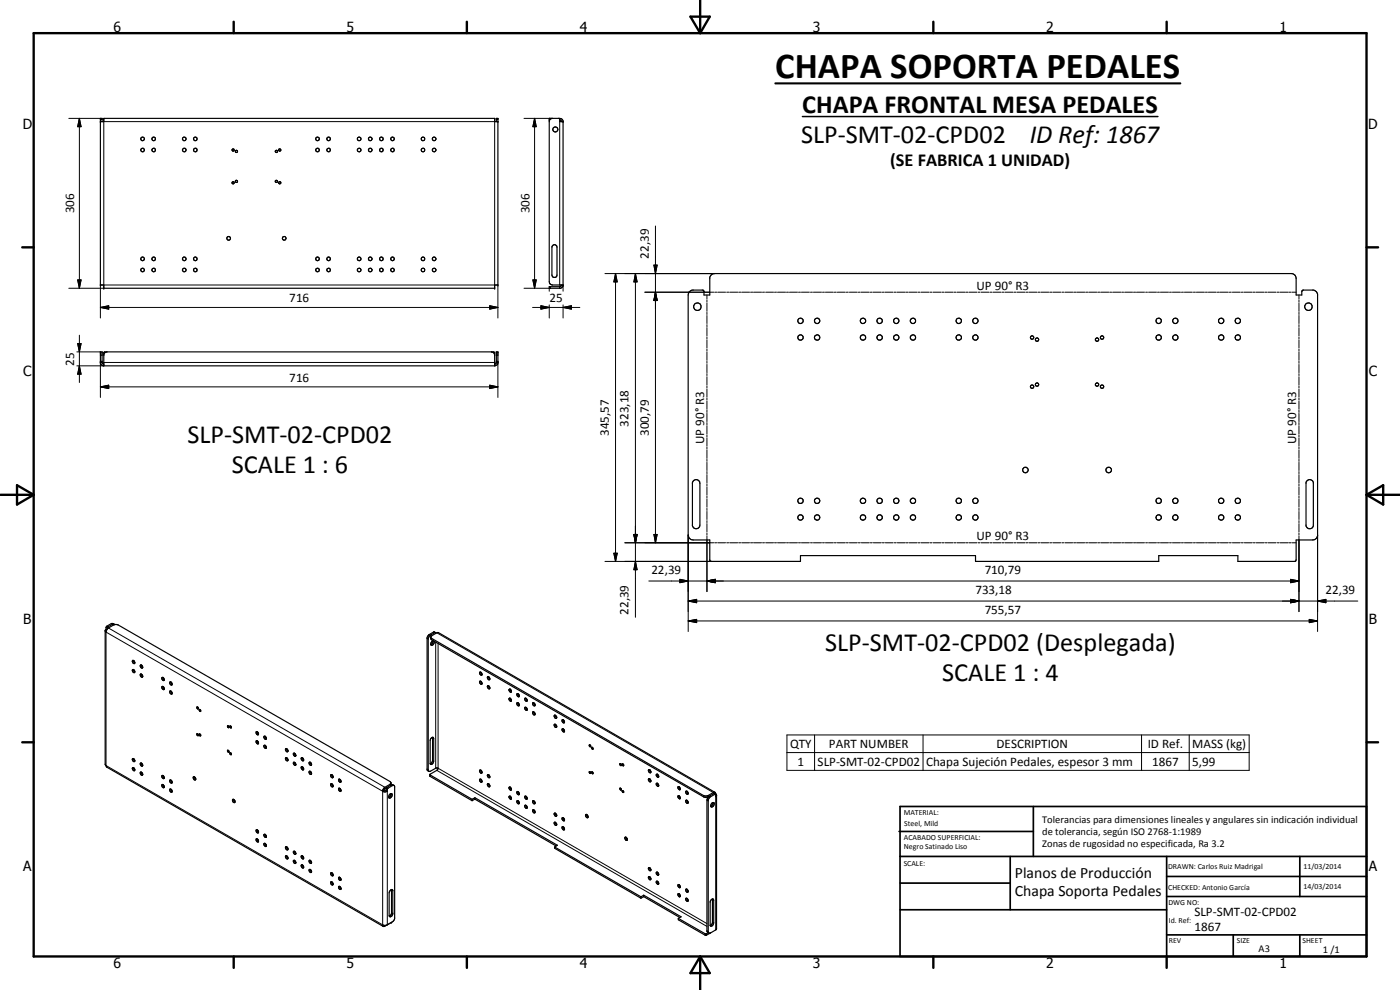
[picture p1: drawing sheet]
<svg xmlns="http://www.w3.org/2000/svg" width="420mm" height="297mm" viewBox="0 0 420 297" stroke-linecap="round" stroke-linejoin="round" font-family="sans-serif">
<g fill="none" stroke="#000" stroke-width=".35">
<path d="M30.1 36.5h1v-1h117.4v1h.9M30.6 36.5v-1h-.5v50h1v1h117.4v-1h.9v-50h-.4v1M165 36l-.2-.5h3.2l.4 .1 .6 .7v49.4l-.8 .8h-3.4v-.5h3.2l.5-.5M165.8 35.5l-.6 .2-.4 .8v48l.2 .6 .6 .4h3.4M167.7 35.5l.3 .2v.8h1M168 36l.5 .5M69.8 44.7h.3a.34 .34 0 0 1 .2 .5 .34 .34 0 0 1-.6 .1 .34 .34 0 0 1 .1-.6zM70.7 54.2a.34 .34 0 0 1 .5 0 .34 .34 0 0 1-.1 .5l-.5-.1zM82.6 54.3a.36 .36 0 0 1 .6-.1 .36 .36 0 0 1-.1 .5l-.5-.1zM83.7 54.6l.4-.1a.35 .35 0 0 1 .1 .6 .35 .35 0 0 1-.6-.1zM165.8 73.8a.75 .75 0 0 1 .8-.4 .75 .75 0 0 1 .6 .8v8.3a.76 .76 0 0 1-.8 .8 .76 .76 0 0 1-.8-.8zM207 87.5l.8-.5h3.2l.3 .4v1.1h1.7v-5.2l.4-.8 .8-.4 173.9 .1 .5 .3 .3 .8 .1 5.2h1.7v-1l.3-.5h3.2l.8 .5 .4 .7v72.6a1.5 1.5 0 0 1-1.5 1.2h-4.9v5.9l-.3 .5h-17.2v-1.7h-23.7v1.7h-55v-1.7h-52.6v1.7h-26.9l-.3-.3v-6.1h-4.9a1.52 1.52 0 0 1-1.6-1.5v-72z"/>
<path d="M30.1 108.8h.5M31.1 109.8v-4l.3-.2h116.7l.4 .3v3.9M31.1 109.3l-.5-.4v-3.3h-.5v3.4l.2 .4 .8 .4M31.1 109.8h117.4M32.1 105.6l-.6 .2-.4 .5M147.5 105.6l.7 .4 .3 .6M149 108.8v-3.2h.4v3.6l-.9 .6M149 108.8h.4M149 108.8l-.5 .5M208.1 144.3a1.12 1.12 0 0 1 1.2-.3 1.12 1.12 0 0 1 .7 1v12.5a1.14 1.14 0 0 1-1 1.1 1.14 1.14 0 0 1-1.2-.8v-13zM392.2 144.3a1.11 1.11 0 0 1 1.1-.4 1.11 1.11 0 0 1 .9 .9v13a1.13 1.13 0 0 1-1.1 .9 1.13 1.13 0 0 1-1.1-.9v-13zM31.6 189.3l.2 .4 .6-1.2 1.8-1h1.3l81.5 47 .3 .4-.2 .8"/>
<path d="M31.8 188.8l-.2 .4v40.2l.4 .7 83 47.9M31.8 188.8l.2 .2M34.2 187.2l-1.9 .9-.1 .6M34.2 187.2l.2 .3M34.2 187.3l-.7-.2-1.4 .8-.3 .9M39.8 198.2l.1-.1a.65 .65 0 0 1 .4 1 .67 .67 0 0 1-.5-.9zM40.1 198.2l.4 .7M42.2 199.6a.56 .56 0 0 1 .5 .2 .56 .56 0 0 1 0 .6 .64 .64 0 0 1-.5-.8zM42.4 199.5l.4 .7M129.3 191.3l81.8 47.4 1.3 .1 2-1.1 .4 .5M130 192.3l-.2 .7-.5 .4M130 192.3a.78 .78 0 0 0-.6 .5 .78 .78 0 0 0 .2 .8 1.06 1.06 0 0 0 .7-1.2"/>
<path d="M130.7 189.8l-.5-.2-1.5 .9-.5 .9v39.5l.5 .5M130.7 189.8l-1.5 .7-.7 1.1v39.5l.3 .3M130.7 189.8l.1 .3M39.8 200.9a.55 .55 0 0 1 .6 .3 .55 .55 0 0 1-.2 .6l-.4-.3zM40.1 200.9l.4 .7M42.2 202.3a.54 .54 0 0 1 .5 .3 .54 .54 0 0 1-.1 .6l-.4-.4zM42.4 202.3l.4 .6M48.6 203.3a.55 .55 0 0 1 .6 .3 .55 .55 0 0 1-.1 .6 .67 .67 0 0 1-.5-.9zM48.6 206a.54 .54 0 0 1 .6 .3 .54 .54 0 0 1-.1 .6l-.5-.4zM48.9 203.2l.4 .8M48.9 206l.4 .7M51 207.3l.5 .2 .1 .8a.67 .67 0 0 1-.6-1z"/>
<path d="M51 204.6l.5 .2 .1 .7a.58 .58 0 0 1-.6-.2 .58 .58 0 0 1 0-.7zM51.3 204.6l.4 .7M51.3 207.3l.4 .7M59.1 212.1l.4 .2v.4l-.3-.1zM59.8 212.9l.4 .2-.1 .4-.3-.2zM68.3 217.8l.4 .2v.3h-.3zM69 217.8l.4 .3-.1 .3-.3-.2zM76.9 219.6l.1-.1a.67 .67 0 0 1 .5 1l-.5-.2zM77.2 219.5l.4 .8M144 201.7a.54 .54 0 0 1 .6 .3 .54 .54 0 0 1-.2 .6l-.5-.5zM144 204.4a.56 .56 0 0 1 .6 .3 .56 .56 0 0 1-.2 .7l-.5-.6zM144.3 201.7l.4 .7"/>
<path d="M144.3 204.4l.4 .7M146.3 203.1a.5 .5 0 0 0 .1 .6 .5 .5 0 0 0 .6 .1M146.3 205.8a.58 .58 0 0 1 .6 .3 .58 .58 0 0 1 0 .6 .64 .64 0 0 1-.6-.9zM146.3 203.1h.4l.3 .7M146.3 203.1h.1M146.6 203l.4 .8M146.6 205.8l.4 .7M152.8 206.9l.1-.1a.54 .54 0 0 1 .5 .3 .54 .54 0 0 1-.1 .6l-.4-.2zM152.8 209.6a.46 .46 0 0 1 .6 .2 .46 .46 0 0 1-.2 .6zM153.1 206.8l.4 .7M153.1 209.5l.4 .7M155.2 208.2a.55 .55 0 0 1 .6 .2 .55 .55 0 0 1-.2 .7l-.4-.4z"/>
<path d="M155.2 210.9a.54 .54 0 0 1 .6 .3 .54 .54 0 0 1-.2 .6l-.4-.4zM155.5 208.2l.4 .6M155.5 210.9l.4 .7M157.6 209.5a.54 .54 0 0 1 .5 .3 .54 .54 0 0 1-.1 .6l-.4-.3zM157.6 212.2a.5 .5 0 0 1 .6 .3 .5 .5 0 0 1-.3 .6l-.3-.3zM157.8 209.5l.4 .7M157.8 212.2l.4 .7M159.8 213.7l.2-.2 .5 .4v.6l-.4-.1zM159.9 210.9l.6 .2v.7l-.5-.2zM160.2 210.9l.4 .7M160.2 213.6l.4 .7M166.3 217.4l.1-.1a.63 .63 0 0 1 .6 .9 .58 .58 0 0 1-.6-.2 .58 .58 0 0 1-.1-.6z"/>
<path d="M166.3 214.7l.2-.2a.64 .64 0 0 1 .5 1l-.4-.1zM166.7 214.6l.4 .7M166.7 217.3l.4 .7M168.7 216l.6 .2 .1 .5a.4 .4 0 0 1-.5 .1 .4 .4 0 0 1-.2-.4zM168.7 218.7a.6 .6 0 0 1 .6 .3 .6 .6 0 0 1 0 .6 .71 .71 0 0 1-.6-.9zM169 215.9l.4 .8M169 218.7l.4 .7M39.8 227.6a.58 .58 0 0 1 .5 .3 .58 .58 0 0 1 0 .6 .64 .64 0 0 1-.5-.9zM39.8 230.3a.54 .54 0 0 1 .6 .3 .54 .54 0 0 1-.2 .7l-.4-.4zM40.1 227.6l.4 .7M40.1 230.3l.4 .7M42.2 229a.48 .48 0 0 1 .6 .3 .48 .48 0 0 1-.3 .6l-.3-.4z"/>
<path d="M42.2 231.7a.55 .55 0 0 1 .5 .3 .55 .55 0 0 1-.1 .6l-.4-.2zM42.4 229l.4 .7M42.4 231.7l.4 .7M48.6 235.5a.54 .54 0 0 1 .6 .2 .54 .54 0 0 1 0 .6l-.5-.2zM48.6 232.7a.55 .55 0 0 1 .6 .3 .55 .55 0 0 1-.1 .6 .7 .7 0 0 1-.5-.9zM48.9 232.7l.4 .7M48.9 235.4l.4 .7M51 236.8l.5 .1 .1 .7a.56 .56 0 0 1-.6-.2 .56 .56 0 0 1 0-.6zM51 234.1l.5 .1 .1 .7a.58 .58 0 0 1-.6-.2 .58 .58 0 0 1 0-.6zM51.3 234.1l.4 .6M51.3 236.8l.4 .7M58 233.2l.1-.1a.6 .6 0 0 1 .5 .3 .6 .6 0 0 1 0 .6l-.4-.1z"/>
<path d="M58.3 233l.4 .8M59.1 220.1l.4 .3v.3l-.4-.1zM59.8 220.2l.3 .1 .1 .5-.4-.2zM68.3 225.2a.28 .28 0 0 1 .4 .1 .28 .28 0 0 1-.2 .4zM69 225.8l.4 .3v.3l-.4-.1zM69.8 239.9l.7 .4-.1 .5a.63 .63 0 0 1-.6-.9zM70.1 239.9l.4 .7M76.9 222.3l.6 .2 .1 .5a.4 .4 0 0 1-.5 .1 .4 .4 0 0 1-.2-.4zM77.2 222.3l.4 .7M79.2 223.7a.5 .5 0 0 1 .6 .2 .5 .5 0 0 1-.1 .7l-.4-.4zM79.3 220.9a.48 .48 0 0 1 .6 .3 .48 .48 0 0 1-.3 .6l-.4-.5zM79.5 223.6l.5 .7"/>
<path d="M79.5 220.9l.5 .7M85.7 224.7a.46 .46 0 0 1 .6 .2 .46 .46 0 0 1-.2 .7zM86.1 224.7l.3 .6M86.1 227.4l.3 .6M86.1 227.4h-.3l-.1 .4 .5 .5 .2-.2M86.1 227.4l.3 .7M88 226.1a.5 .5 0 0 1 .7 .2 .5 .5 0 0 1-.2 .6l-.4-.3zM88.1 228.7a.54 .54 0 0 1 .6 .3 .54 .54 0 0 1-.2 .7l-.5-.6zM88.4 226l.4 .7M88.4 228.7l.4 .7M88.7 226.9h.1M90.5 230.1a.61 .61 0 0 1 .5 .9l-.5-.4z"/>
<path d="M90.8 227.4l.3 .6M90.8 230.1l.3 .7M90.8 227.4l.3 .7M90.8 227.4l-.2-.1a.47 .47 0 0 0-.1 .7 .47 .47 0 0 0 .6 .1M92.8 228.7a.55 .55 0 0 1 .6 .3 .55 .55 0 0 1-.1 .7l-.5-.4zM92.8 231.4a.54 .54 0 0 1 .6 .3 .54 .54 0 0 1-.1 .7l-.5-.4zM93.1 228.7l.4 .7M93.1 231.4l.4 .8M99.3 235.2a.54 .54 0 0 1 .6 .2 .54 .54 0 0 1 0 .7l-.5-.2zM99.3 232.5a.55 .55 0 0 1 .6 .2 .55 .55 0 0 1-.1 .7l-.5-.4zM99.6 232.5l.4 .6M99.6 235.2l.4 .7"/>
<path d="M101.7 233.8a.54 .54 0 0 1 .6 .3 .54 .54 0 0 1-.2 .6l-.4-.3zM101.7 236.5l.4 .1 .3 .7a.51 .51 0 0 1-.7-.1 .51 .51 0 0 1 0-.7zM101.9 233.8l.5 .7M101.9 236.5l.5 .7M114.8 237.4l.6 .2 .8-.2M115.2 237.2l-.4 .2M115.2 237.2h.7M115.9 237.2l.3 .2M116.1 236.3l-.2 .9M116.1 236.3l-.7 .4-.2 .5M116.2 237.4l.2-.8 1.5-1 .4 .1 .1 39.9-.6 1-1.8 1-1.2-.1 .1 .3 .4 .2 2.2-1.3M116.9 238.4l.6-.3a.8 .8 0 0 1 .1 .9 .8 .8 0 0 1-.8 .4l-.1-.5z"/>
<path d="M117.3 238.1v.5l-.6 .7M117.3 235l-2 1.3-.5 1.1M118.3 235.7l-.8-.2-1.4 .8M128.8 231.4l2.1-1 .6 .1-.4 .6-2.1 1.3M129 232.4l12.7 7.4M129 232.4v.5l12.7 7.3M129.2 221.7l.5-.5h.3l.2 .4v6.8l-.2 .5-.5 .5-.4-.2zM129.8 221.3v6.9l-.3 .7-.4 .3M129.8 221.2v.1M141.7 239.8v.4M142.5 239.4l24.8 14.2-.9 .5M142.5 239.8l24.4 14"/>
<path d="M142.5 239.4v.4M142.5 239.4l-.8 .4M142.5 239.8l-.8 .4M143.9 233.9a.46 .46 0 0 1 .7 .2 .46 .46 0 0 1-.3 .6zM144 231.1a.5 .5 0 0 1 .6 .3 .5 .5 0 0 1-.3 .6l-.4-.6zM144.3 233.8l.4 .7M144.3 231.1l.4 .7M144.6 234.7h.1M146.3 235.2a.54 .54 0 0 1 .6 .2 .54 .54 0 0 1-.1 .7l-.5-.4zM146.3 232.5a.58 .58 0 0 1 .6 .2 .58 .58 0 0 1 0 .6 .64 .64 0 0 1-.6-.8zM146.6 232.5l.4 .6M146.6 235.2l.4 .6"/>
<path d="M152.8 236.3a.46 .46 0 0 1 .6 .2 .46 .46 0 0 1-.2 .6zM152.9 238.9h.3l.3 .7a.52 .52 0 0 1-.6-.1 .52 .52 0 0 1 0-.6zM153.1 236.2l.4 .7M153.1 238.9l.4 .7M155.2 237.5a.54 .54 0 0 1 .6 .3 .54 .54 0 0 1-.2 .7l-.4-.4zM155.5 237.5l.4 .8M157.6 238.9a.59 .59 0 0 1 .5 .3 .59 .59 0 0 1 0 .6l-.5-.4zM157.8 238.9l.4 .7M176.9 231.5l.3 .1v.5l-.3-.2zM176.9 223.5a.31 .31 0 0 1 .3 .2 .31 .31 0 0 1-.1 .4zM177.2 224v.1M177.6 231.6a.31 .31 0 0 1 .4 .2 .31 .31 0 0 1-.2 .4z"/>
<path d="M177.6 224.2l.4 .3-.1 .3-.3-.2zM186 236.5l.4 .1 .1 .4h-.3zM186.1 236.5h-.1M186.1 229.1l.4 .3-.1 .3-.3-.2zM186.1 229.1l-.1 .1M186.7 229.2a.3 .3 0 0 1 .4 .2 .3 .3 0 0 1-.1 .4zM186.7 237.3l.4 .1v.4l-.2-.1zM194.7 230.9a.56 .56 0 0 1 .5 .4 .56 .56 0 0 1-.1 .6l-.5-.6zM195 233.7l.4 .7M195 230.9l.4 .7M195 233.7l-.2-.1a.53 .53 0 0 0-.1 .6 .53 .53 0 0 0 .6 .3l.1-.1M197 235a.48 .48 0 0 1 .6 .3 .48 .48 0 0 1-.3 .6l-.3-.3z"/>
<path d="M197 232.3a.56 .56 0 0 1 .6 .3 .56 .56 0 0 1 0 .6 .64 .64 0 0 1-.6-.9zM197.3 232.3l.4 .7M197.3 235l.4 .7M203.4 236.1a.45 .45 0 0 1 .6 .2 .45 .45 0 0 1-.1 .6zM203.5 238.8a.48 .48 0 0 1 .6 .3 .48 .48 0 0 1-.2 .5l-.5-.5zM203.8 236.1l.4 .6M203.8 238.8l.4 .6M205.9 237.4a.55 .55 0 0 1 .5 .3 .55 .55 0 0 1-.1 .6l-.4-.2zM206.2 237.4l.3 .7M212.7 239l-.5 1.1v39.3l.6 .6M214.6 237.7l-83-47.9-.5 .1-1.8 1.1v.6l.3 .4 81.5 47.1 .8 .2 2.4-1.2 .4 .2M214.6 238.3h.1"/>
<path d="M214.7 238.3l.1 .7 .2-.3M214.8 238.2l-1.7 1-.6 .9 .1 39.7M214.8 238.2l.2 .3v40.2l-1.7 1.2M76.9 249a.6 .6 0 0 1 .6 .9 .56 .56 0 0 1-.6-.3 .56 .56 0 0 1 0-.6zM76.9 251.7a.6 .6 0 0 1 .6 .3 .6 .6 0 0 1 0 .6 .66 .66 0 0 1-.6-.9zM77.2 249l.4 .7M77.2 251.7l.4 .7M79.2 250.4a.53 .53 0 0 1 .6 .2 .53 .53 0 0 1 0 .6l-.4-.2zM79.3 253.1a.48 .48 0 0 1 .6 .2 .48 .48 0 0 1-.3 .7l-.4-.6zM79.5 250.4l.5 .6M79.5 253.1l.5 .6M85.8 256.8a.48 .48 0 0 1 .6 .3 .48 .48 0 0 1-.3 .6l-.4-.5z"/>
<path d="M86.1 254.1l.3 .7M86.1 256.8l.3 .7M86.1 254.1l-.1-.1a.45 .45 0 0 0-.2 .7 .45 .45 0 0 0 .6 .1M88 258.2a.47 .47 0 0 1 .7 .2 .47 .47 0 0 1-.2 .7zM88.4 255.4l.4 .7M88.4 258.1l.4 .8M88.7 256.3h.1M88.8 256.2a.56 .56 0 0 0-.8-.7l.2 .6 .5 .2M88.8 256.2l-.1 .1M90.5 256.8a.54 .54 0 0 1 .5 .3 .54 .54 0 0 1-.1 .6 .67 .67 0 0 1-.4-.9zM90.5 259.5h.1a.65 .65 0 0 1 .4 .9 .67 .67 0 0 1-.5-.9zM90.8 256.8l.3 .7"/>
<path d="M90.8 259.5l.3 .7M92.8 258.1a.54 .54 0 0 1 .6 .3 .54 .54 0 0 1-.1 .7l-.5-.4zM93.1 258.1l.4 .7M155.2 240.3a.48 .48 0 0 1 .6 .3 .48 .48 0 0 1-.3 .6l-.3-.4zM155.5 240.3l.4 .7M157.8 241.6h-.2a.49 .49 0 0 0 0 .6 .49 .49 0 0 0 .6 .2M157.8 241.6l.4 .8M157.8 241.6l.4 .7M159.8 240.4l.2-.2 .5 .3v.7l-.4-.1zM159.9 243l.6 .2 .1 .6a.55 .55 0 0 1-.7-.1 .55 .55 0 0 1 0-.7zM160.2 240.3l.4 .7M160.2 243l.4 .7"/>
<path d="M166.3 246.8h.1a.61 .61 0 0 1 .6 .8l-.4-.1zM166.4 244a.63 .63 0 0 1 .6 .9 .55 .55 0 0 1-.6-.2 .55 .55 0 0 1 0-.7zM166.4 254.1v.4l26 15M166.4 254.1l26 15M166.7 246.7l.4 .7M166.7 244l.4 .7M168.7 245.4a.61 .61 0 0 1 .6 .2 .61 .61 0 0 1 0 .7 .71 .71 0 0 1-.6-.9zM168.7 248.1a.56 .56 0 0 1 .6 .3 .56 .56 0 0 1-.1 .6l-.5-.4zM169 245.4l.4 .6M169 248.1l.4 .7M175.8 244.4l.5 .1 .2 .8a.59 .59 0 0 1-.7-.2 .59 .59 0 0 1 0-.7zM176.1 244.4l.4 .7"/>
<path d="M187.6 251.2a.61 .61 0 0 1 .6 .9l-.5-.2zM187.9 251.2l.4 .7M205.8 240.2a.54 .54 0 0 1 .6 .2 .54 .54 0 0 1 0 .6l-.5-.2zM206.2 240.1l.3 .7M213.6 241l.6-.2a.88 .88 0 0 1-.6 1.3l-.3-.2zM214 240.8a1.05 1.05 0 0 1-.7 1.1M92.8 260.9a.56 .56 0 0 1 .6 .3 .56 .56 0 0 1 0 .6 .64 .64 0 0 1-.6-.9zM93.1 260.9l.4 .6M99.3 261.9a.48 .48 0 0 1 .6 .3 .48 .48 0 0 1-.3 .6l-.3-.4zM99.3 264.6a.5 .5 0 0 1 .6 .3 .5 .5 0 0 1-.3 .6l-.3-.3zM99.6 261.9l.4 .7M99.6 264.6l.4 .7"/>
<path d="M101.6 263.3a.54 .54 0 0 1 .6 .2 .54 .54 0 0 1 0 .7l-.4-.3zM101.7 266a.58 .58 0 0 1 .5 .2 .58 .58 0 0 1 0 .7 .64 .64 0 0 1-.5-.9zM101.9 263.2l.5 .7M101.9 266l.5 .7M117.1 267.2l.5-.3 .3 .2v7.2l-.7 .8-.4-.4v-6.8zM117.5 266.9v7.2l-.7 .8M192.4 269.1v.4M193.2 268.6l11.2 6.5-.8 .4M193.2 268.6v.4M193.2 269l10.8 6.3M193.2 268.6l-.8 .5M193.2 269l-.8 .5"/>
<path d="M194.6 263.1a.46 .46 0 0 1 .6 .2 .46 .46 0 0 1-.2 .6zM194.6 260.4a.46 .46 0 0 1 .6 .2 .46 .46 0 0 1-.2 .6zM195 260.3l.4 .7M195 263.1l.4 .6M197 261.7a.48 .48 0 0 1 .6 .3 .48 .48 0 0 1-.3 .6l-.3-.3zM197 264.4a.48 .48 0 0 1 .6 .3 .48 .48 0 0 1-.3 .6l-.3-.3zM197.3 261.7l.4 .7M197.3 264.4l.4 .7M203.5 268.1l.4 .1 .2 .4-.1 .5-.6-.6zM203.5 265.4a.48 .48 0 0 1 .6 .3 .48 .48 0 0 1-.2 .6l-.5-.5zM203.6 275.5v.5l8.1 4.6 1.6-.7M203.6 275.5l8.1 4.7 .9-.3"/>
<path d="M203.8 268.1l.4 .8M203.8 265.4l.4 .7M205.9 269.5a.54 .54 0 0 1 .5 .3 .54 .54 0 0 1-.1 .7l-.4-.4zM206.2 266.8l.3 .7M206.2 269.5l.3 .7M206.2 266.8l-.1-.1a.45 .45 0 0 0-.2 .7 .45 .45 0 0 0 .6 .1M212.6 279.8l.7 .1M213.5 269.9l.5-.2 .2 .4v6.8a.69 .69 0 0 1-.3 .8 .69 .69 0 0 1-.8 0v-7.1zM213.8 269.7v7.2l-.7 .8"/>
<circle cx="166.7" cy="38.8" r=".75"/>
<circle cx="42.8" cy="45" r=".53"/>
<circle cx="42.8" cy="41.7" r=".55"/>
<circle cx="46.1" cy="41.7" r=".53"/>
<circle cx="46.1" cy="45" r=".53"/>
<circle cx="55.3" cy="41.7" r=".55"/>
<circle cx="55.3" cy="45" r=".54"/>
<circle cx="58.6" cy="45" r=".53"/>
<circle cx="58.6" cy="41.7" r=".53"/>
<circle cx="69.9" cy="54.8" r=".32"/>
<circle cx="71" cy="45.4" r=".34"/>
<circle cx="82.9" cy="45.4" r=".34"/>
<circle cx="83.9" cy="45" r=".33"/>
<circle cx="95.3" cy="41.7" r=".54"/>
<circle cx="95.3" cy="45" r=".54"/>
<circle cx="98.6" cy="41.7" r=".53"/>
<circle cx="98.6" cy="45" r=".53"/>
<circle cx="107.8" cy="41.7" r=".54"/>
<circle cx="107.8" cy="45" r=".55"/>
<circle cx="111.1" cy="41.7" r=".55"/>
<circle cx="111.1" cy="45" r=".54"/>
<circle cx="114.4" cy="41.7" r=".54"/>
<circle cx="114.5" cy="45" r=".53"/>
<circle cx="117.8" cy="41.7" r=".54"/>
<circle cx="117.8" cy="45" r=".52"/>
<circle cx="126.9" cy="45" r=".54"/>
<circle cx="127" cy="41.7" r=".54"/>
<circle cx="130.3" cy="41.7" r=".55"/>
<circle cx="130.3" cy="45" r=".54"/>
<circle cx="42.8" cy="77.7" r=".55"/>
<circle cx="46.1" cy="77.7" r=".53"/>
<circle cx="55.3" cy="77.7" r=".55"/>
<circle cx="58.6" cy="77.7" r=".54"/>
<circle cx="68.6" cy="71.5" r=".55"/>
<circle cx="85.3" cy="71.5" r=".55"/>
<circle cx="95.3" cy="77.7" r=".55"/>
<circle cx="98.6" cy="77.7" r=".53"/>
<circle cx="107.8" cy="77.6" r=".54"/>
<circle cx="111.1" cy="77.7" r=".55"/>
<circle cx="114.5" cy="77.7" r=".53"/>
<circle cx="117.8" cy="77.7" r=".53"/>
<circle cx="127" cy="77.7" r=".55"/>
<circle cx="130.3" cy="77.7" r=".54"/>
<circle cx="42.8" cy="81" r=".54"/>
<circle cx="46.1" cy="81" r=".53"/>
<circle cx="55.3" cy="81" r=".54"/>
<circle cx="58.6" cy="81" r=".53"/>
<circle cx="95.3" cy="81" r=".54"/>
<circle cx="98.6" cy="81" r=".53"/>
<circle cx="107.8" cy="81" r=".54"/>
<circle cx="111.1" cy="81" r=".54"/>
<circle cx="114.4" cy="81" r=".53"/>
<circle cx="117.8" cy="81" r=".53"/>
<circle cx="126.9" cy="81" r=".53"/>
<circle cx="130.3" cy="81" r=".53"/>
<circle cx="209.3" cy="92" r="1.13"/>
<circle cx="240.2" cy="96.3" r=".81"/>
<circle cx="245.2" cy="96.3" r=".81"/>
<circle cx="259" cy="96.3" r=".81"/>
<circle cx="264" cy="96.3" r=".81"/>
<circle cx="269" cy="96.3" r=".79"/>
<circle cx="274" cy="96.3" r=".81"/>
<circle cx="287.7" cy="96.3" r=".81"/>
<circle cx="292.7" cy="96.3" r=".81"/>
<circle cx="347.7" cy="96.3" r=".81"/>
<circle cx="352.7" cy="96.3" r=".8"/>
<circle cx="366.5" cy="96.3" r=".8"/>
<circle cx="371.5" cy="96.3" r=".81"/>
<circle cx="392.7" cy="92" r="1.13"/>
<circle cx="240.3" cy="101.3" r=".79"/>
<circle cx="245.2" cy="101.3" r=".8"/>
<circle cx="259" cy="101.3" r=".8"/>
<circle cx="264" cy="101.3" r=".79"/>
<circle cx="269" cy="101.3" r=".8"/>
<circle cx="274" cy="101.3" r=".8"/>
<circle cx="287.8" cy="101.3" r=".79"/>
<circle cx="292.7" cy="101.3" r=".8"/>
<circle cx="309.7" cy="101.3" r=".51"/>
<circle cx="309.7" cy="116" r=".49"/>
<circle cx="311.2" cy="101.9" r=".51"/>
<circle cx="311.2" cy="115.4" r=".5"/>
<circle cx="329.2" cy="101.9" r=".51"/>
<circle cx="329.2" cy="115.4" r=".51"/>
<circle cx="330.7" cy="101.3" r=".51"/>
<circle cx="330.7" cy="116" r=".5"/>
<circle cx="347.8" cy="101.2" r=".79"/>
<circle cx="352.7" cy="101.3" r=".8"/>
<circle cx="366.5" cy="101.3" r=".81"/>
<circle cx="371.5" cy="101.3" r=".79"/>
<circle cx="240.2" cy="150.3" r=".8"/>
<circle cx="240.2" cy="155.3" r=".8"/>
<circle cx="245.2" cy="155.3" r=".8"/>
<circle cx="245.2" cy="150.3" r=".8"/>
<circle cx="259" cy="155.3" r=".81"/>
<circle cx="259" cy="150.3" r=".81"/>
<circle cx="264" cy="155.3" r=".81"/>
<circle cx="264" cy="150.3" r=".81"/>
<circle cx="269" cy="155.3" r=".8"/>
<circle cx="269" cy="150.3" r=".8"/>
<circle cx="274" cy="150.3" r=".81"/>
<circle cx="274" cy="155.3" r=".8"/>
<circle cx="287.7" cy="150.3" r=".81"/>
<circle cx="287.7" cy="155.3" r=".81"/>
<circle cx="292.7" cy="155.3" r=".81"/>
<circle cx="292.7" cy="150.3" r=".81"/>
<circle cx="307.7" cy="141" r=".82"/>
<circle cx="332.7" cy="141" r=".83"/>
<circle cx="347.7" cy="150.3" r=".81"/>
<circle cx="347.7" cy="155.3" r=".81"/>
<circle cx="352.7" cy="150.3" r=".81"/>
<circle cx="352.7" cy="155.3" r=".8"/>
<circle cx="366.5" cy="150.3" r=".81"/>
<circle cx="366.5" cy="155.3" r=".79"/>
<circle cx="371.5" cy="155.3" r=".81"/>
<circle cx="371.5" cy="150.3" r=".81"/>
</g>
<g fill="none" stroke="#000" stroke-width=".3">
<path d="M20.6 35.5h9.5M23.8 35.5l.5 2.5h-1zM23.8 35.5v51M30.1 35.9h.5M31.1 36.5h117.4v49h-117.4zM149 35.9h.4M157.3 35.5h7.5M160.4 35.5l.5 2.5h-1zM160.4 35.5v51M168 35.5v.4M168 36.5v49M196.2 79.5h1l-.5 2.6z"/>
<path d="M196.7 67.8v95.1M20.6 86.5h10.5M23.3 84h1l-.5 2.5zM30.1 92.2l2.5-.5v1.1zM30.1 92.2h119.3M30.1 85.5v9.9M147 91.7l2.4 .5-2.4 .6zM149.4 85.5v9.9M159.8 92.2h14.2M159.9 84h1l-.5 2.5zM162.3 91.7l2.5 .5-2.5 .6zM164.8 86.5v.9"/>
<path d="M164.8 91.5v3.9M165.2 86v.5h-7.9M168 86v.5M169 92.2l2.5-.5v1.1zM169 85.5v1.9M169 91.5v3.9M181.6 82.1h32.9M184.7 82.1l.5 2.5h-1zM184.7 82.1v86.3M190.7 82.1l.5 2.5h-1zM190.7 82.1v103.1M193.5 87.7h20.7"/>
<path d="M196.7 87.7l.5 2.5h-1zM212.2 88.5v1.2M212.2 90v.7M212.2 91v2.4M212.2 93.7v.7M212.2 94.7v2.4M212.2 97.4v.6M212.2 98.3v2.5M214.5 87.7h.6M215.4 87.7h2.4M218.1 87.7h.6M219 87.7h2.4"/>
<path d="M221.7 87.7h.6M222.6 87.7h2.3M225.2 87.7h.7M226.1 87.7h2.4M228.8 87.7h.6M229.8 87.7h2.3M232.4 87.7h.6M233.3 87.7h2.4M236 87.7h.6M236.9 87.7h2.4M239.6 87.7h.6M240.5 87.7h2.4"/>
<path d="M243.2 87.7h.6M244.1 87.7h2.4M246.8 87.7h.6M247.7 87.7h2.4M250.4 87.7h.6M251.3 87.7h2.4M254 87.7h.6M254.9 87.7h2.4M257.6 87.7h.6M258.5 87.7h2.4M261.2 87.7h.6M262.1 87.7h2.4"/>
<path d="M264.8 87.7h.6M265.7 87.7h2.3M268.4 87.7h.6M269.3 87.7h2.4M271.9 87.7h.7M272.9 87.7h2.3M275.5 87.7h.6M276.4 87.7h2.4M279.1 87.7h.6M280.1 87.7h2.3M282.7 87.7h.6M283.6 87.7h2.4"/>
<path d="M286.3 87.7h.6M287.2 87.7h2.4M289.9 87.7h.6M290.8 87.7h2.4M293.5 87.7h.6M294.4 87.7h2.4M297.1 87.7h.6M298 87.7h2.4M300.7 87.7h.6M301.6 87.7h2.4M304.3 87.7h.6M305.2 87.7h2.4"/>
<path d="M307.9 87.7h.6M308.8 87.7h2.4M311.5 87.7h.6M312.4 87.7h2.3M315 87.7h.7M316 87.7h2.3M318.7 87.7h.5M319.6 87.7h2.3M322.2 87.7h.7M323.1 87.7h2.4M325.8 87.7h.6M326.7 87.7h2.4"/>
<path d="M329.4 87.7h.6M330.3 87.7h2.4M333 87.7h.6M333.9 87.7h2.4M336.6 87.7h.6M337.5 87.7h2.4M340.2 87.7h.6M341.1 87.7h2.4M343.8 87.7h.6M344.7 87.7h2.4M347.4 87.7h.6M348.3 87.7h2.4"/>
<path d="M351 87.7h.6M351.9 87.7h2.4M354.6 87.7h.6M355.5 87.7h2.3M358.2 87.7h.6M359.1 87.7h2.4M361.8 87.7h.6M362.7 87.7h2.3M365.3 87.7h.7M366.2 87.7h2.4M368.9 87.7h.6M369.9 87.7h2.3"/>
<path d="M372.5 87.7h.6M373.4 87.7h2.4M376.1 87.7h.6M377 87.7h2.4M379.7 87.7h.6M380.6 87.7h2.4M383.3 87.7h.6M384.2 87.7h2.4M386.9 87.7h.6M387.8 87.7h1.2M389.8 88.5v1.2M389.8 90v.7"/>
<path d="M389.8 91v2.4M389.8 93.7v.7M389.8 94.7v2.4M389.8 97.4v.6M389.8 98.3v2.5M23.1 105.6h7M23.1 109.8h8M23.3 103.1h1l-.5 2.5zM23.8 109.8l.5 2.5h-1zM23.8 100.6v14.2M30.1 116.1l2.5-.5v1zM30.1 106.6h.5"/>
<path d="M30.1 116.1h119.3M30.6 108.4h-.5v10.9M31.1 108.8h117.4M147 115.6l2.4 .5-2.4 .5zM149 108.4h.4v10.9M149 106.6h.4M212.2 101.1v.6M212.2 102v2.4M212.2 104.8v.6M212.2 105.7v2.4M212.2 108.4v.6M212.2 109.3v2.5"/>
<path d="M212.2 112.1v.6M212.2 113v2.5M212.2 115.8v.6M212.2 116.7v2.4M212.2 119.4v.7M389.8 101.1v.6M389.8 102v2.4M389.8 104.8v.6M389.8 105.7v2.4M389.8 108.4v.6M389.8 109.3v2.5M389.8 112.1v.6"/>
<path d="M389.8 113v2.5M389.8 115.8v.6M389.8 116.7v2.4M389.8 119.4v.7M212.2 120.4v2.4M212.2 123.1v.6M212.2 124v2.5M212.2 126.8v.6M212.2 127.7v2.5M212.2 130.5v.6M212.2 131.4v2.5M212.2 134.2v.5"/>
<path d="M212.2 135v2.5M212.2 137.8v.6M212.2 138.7v2.5M389.8 120.4v2.4M389.8 123.1v.6M389.8 124v2.5M389.8 126.8v.6M389.8 127.7v2.5M389.8 130.5v.6M389.8 131.4v2.5M389.8 134.2v.5M389.8 135v2.5"/>
<path d="M389.8 137.8v.6M389.8 138.7v2.5M212.2 141.5v.6M212.2 142.4v2.5M212.2 145.2v.6M212.2 146.1v2.4M212.2 148.8v.7M212.2 149.8v2.4M212.2 152.5v.7M212.2 153.5v2.4M212.2 156.2v.6M212.2 157.1v2.5"/>
<path d="M212.2 159.9v.6M389.8 141.5v.6M389.8 142.4v2.5M389.8 145.2v.6M389.8 146.1v2.4M389.8 148.8v.7M389.8 149.8v2.4M389.8 152.5v.7M389.8 153.5v2.4M389.8 156.2v.6M389.8 157.1v2.5M389.8 159.9v.6"/>
<path d="M181.6 168.4h31.9M184.2 166h1l-.5 2.4zM187.5 162.9h26.7M190.2 160.4h1l-.5 2.5zM190.7 168.4l.5 2.5h-1zM194.7 174.3h195.1M196.2 160.4h1l-.5 2.5zM204 173.8l2.5 .5-2.5 .5zM206.5 160.5v29M212.2 174.3l2.5-.5v1zM212.2 160.8v16.7M214.5 162.9h.6"/>
<path d="M215.4 162.9h2.4M218.1 162.9h.6M219 162.9h2.4M221.7 162.9h.6M222.6 162.9h2.3M225.2 162.9h.7M226.1 162.9h2.4M228.8 162.9h.6M229.8 162.9h2.3M232.4 162.9h.6M233.3 162.9h2.4M236 162.9h.6"/>
<path d="M236.9 162.9h2.4M239.6 162.9h.6M240.5 162.9h2.4M243.2 162.9h.6M244.1 162.9h2.4M246.8 162.9h.6M247.7 162.9h2.4M250.4 162.9h.6M251.3 162.9h2.4M254 162.9h.6M254.9 162.9h2.4M257.6 162.9h.6"/>
<path d="M258.5 162.9h2.4M261.2 162.9h.6M262.1 162.9h2.4M264.8 162.9h.6M265.7 162.9h2.3M268.4 162.9h.6M269.3 162.9h2.4M271.9 162.9h.7M272.9 162.9h2.3M275.5 162.9h.6M276.4 162.9h2.4M279.1 162.9h.6"/>
<path d="M280.1 162.9h2.3M282.7 162.9h.6M283.6 162.9h2.4M286.3 162.9h.6M287.2 162.9h2.4M289.9 162.9h.6M290.8 162.9h2.4M293.5 162.9h.6M294.4 162.9h2.4M297.1 162.9h.6M298 162.9h2.4M300.7 162.9h.6"/>
<path d="M301.6 162.9h2.4M304.3 162.9h.6M305.2 162.9h2.4M307.9 162.9h.6M308.8 162.9h2.4M311.5 162.9h.6M312.4 162.9h2.3M315 162.9h.7M316 162.9h2.3M318.7 162.9h.5M319.6 162.9h2.3M322.2 162.9h.7"/>
<path d="M323.1 162.9h2.4M325.8 162.9h.6M326.7 162.9h2.4M329.4 162.9h.6M330.3 162.9h2.4M333 162.9h.6M333.9 162.9h2.4M336.6 162.9h.6M337.5 162.9h2.4M340.2 162.9h.6M341.1 162.9h2.4M343.8 162.9h.6"/>
<path d="M344.7 162.9h2.4M347.4 162.9h.6M348.3 162.9h2.4M351 162.9h.6M351.9 162.9h2.4M354.6 162.9h.6M355.5 162.9h2.3M358.2 162.9h.6M359.1 162.9h2.4M361.8 162.9h.6M362.7 162.9h2.3M365.3 162.9h.7"/>
<path d="M366.2 162.9h2.4M368.9 162.9h.6M369.9 162.9h2.3M372.5 162.9h.6M373.4 162.9h2.4M376.1 162.9h.6M377 162.9h2.4M379.7 162.9h.6M380.6 162.9h2.4M383.3 162.9h.6M384.2 162.9h2.4M386.9 162.9h.6"/>
<path d="M387.3 179.8l2.5 .5-2.5 .5zM387.3 173.8l2.5 .5-2.5 .5zM387.8 162.9h1.2M389.8 160.8v22.7M395.4 160.5v29M31.8 188.3l.4 .2M31.8 189.7l83 47.7v40.1l-83-47.8zM32.1 187.9l.3 .2M32.5 188.4l83 47.8v.4M33.4 187.1l.3 .2M128.2 191.6l.3 .2M128.9 190.4l.3 .1"/>
<path d="M129.6 191.6v.4M130.2 189.6l.3 .2M130.8 192.7v37.8M131.1 189.9l83 47.9v.4M131.5 193.1v37.4l80.7 46.6M206.5 180.3l2.6-.5v1zM206.5 186.3l2.6-.5v1zM206.5 180.3h201M206.5 186.3h188.9M392.9 185.8l2.5 .5-2.5 .5zM395.4 180.3l2.5-.5v1zM115.9 236.7l.3 .2"/>
<path d="M116.1 236.3l.4 .2M116.2 237.4v40.1M117 235.3v.4M117.4 235.5l.4 .2M128.2 230.8l.3 .2M129.1 232.5v.5M129.8 228.2l.4 .2M129.8 221.4l.4 .2M131.1 231.1l81.1 46.9M211.1 238.7v.4M212.5 238.7v.4M212.9 238.9l.4 .2"/>
<path d="M214.2 238.1l.3 .2M214.8 239v40M236.2 220.5h138.7v10.6h-138.7zM236.2 225.8h138.7M244.5 220.5v10.6M277 220.5v10.6M342.6 220.5v10.6M356.9 220.5v10.6M212.2 240.1l.3 .2M115.5 277.7v.2M117.5 276.7h.1M117.5 273.9l.4 .2"/>
<path d="M117.5 267.1l.4 .2M212.2 279.3l.3 .2M213.1 277.7h.1M213.8 276.7l.4 .2M213.8 269.9l.4 .2M211.6 280.2v.4M212 280.2v.4"/>
</g>
<g fill="#000">
<circle cx="30.1" cy="36.5" r=".18"/>
<circle cx="149.4" cy="36.5" r=".18"/>
<circle cx="164.8" cy="36" r=".18"/>
<circle cx="169" cy="36.5" r=".18"/>
<circle cx="30.1" cy="85.5" r=".18"/>
<circle cx="31.1" cy="86.5" r=".18"/>
<circle cx="148.5" cy="86.5" r=".18"/>
<circle cx="149.4" cy="85.5" r=".18"/>
<circle cx="169" cy="85.5" r=".18"/>
</g>
<g fill="none" stroke="#000" stroke-width=".71">
<path d="M10.1 9.9h400v277.1h-400zM70.1 6.5v3.4M140.1 6.5v3.4M207.2 5h5.8l-2.9 4.9zM210.1 0v9.9M280.1 6.5v3.4M350.1 6.5v3.4M6.7 74.2h3.4M410.1 74.2h3.5M.1 148.5h10M5.1 145.6l5 2.9-5 2.9zM410.1 148.5h10"/>
<path d="M410.1 148.5l5-2.9v5.8zM6.7 222.7h3.4M410.1 222.7h3.5M70.1 287v3.4M140.1 287v3.4M210.1 287v10M210.1 287l2.9 5h-5.8zM280.1 287v3.4M350.1 287v3.4"/>
</g>
<g fill="none" stroke="#000" stroke-width=".51">
<path d="M269.8 249.5h40.3M270.1 242h140v45h-140zM270.1 257h140M303.2 257v16M310.1 242v15M350.1 257v30M390.1 257v12M270.1 265h33.1M270.1 273h80M350.1 269h60M350.1 263h60M350.1 280.5h60"/>
<path d="M370.1 280.5v6.5M390.1 280.5v6.5"/>
</g>
<g fill="#000">
<path d="M23.8 35.5l.5 2.5h-1zM160.4 35.5l.5 2.5h-1zM196.2 79.5h1l-.5 2.6zM23.3 84h1l-.5 2.5zM30.1 92.2l2.5-.5v1.1zM147 91.7l2.4 .5-2.4 .6zM159.9 84h1l-.5 2.5zM162.3 91.7l2.5 .5-2.5 .6zM169 92.2l2.5-.5v1.1zM184.7 82.1l.5 2.5h-1zM190.7 82.1l.5 2.5h-1zM196.7 87.7l.5 2.5h-1z"/>
<path d="M23.3 103.1h1l-.5 2.5zM23.8 109.8l.5 2.5h-1zM30.1 116.1l2.5-.5v1zM147 115.6l2.4 .5-2.4 .5zM184.2 166h1l-.5 2.4zM190.2 160.4h1l-.5 2.5zM190.7 168.4l.5 2.5h-1zM196.2 160.4h1l-.5 2.5zM204 173.8l2.5 .5-2.5 .5zM206.5 180.3l2.6-.5v1zM212.2 174.3l2.5-.5v1zM387.3 173.8l2.5 .5-2.5 .5z"/>
<path d="M395.4 180.3l2.5-.5v1zM206.5 186.3l2.6-.5v1zM387.3 179.8l2.5 .5-2.5 .5zM392.9 185.8l2.5 .5-2.5 .5z"/>
</g>
<path d="M232.7 25h121.5" fill="none" stroke="#000" stroke-width=".63"/>
<path d="M240.8 35h106.7" fill="none" stroke="#000" stroke-width=".46"/>
<text font-size="11" x="232.7" y="23.5">CHAPA SOPORTA PEDALES</text>
<g font-size="7.9">
<text x="240.8" y="33.9">CHAPA FRONTAL MESA PEDALES</text>
<text x="240.4" y="42.9">SLP-SMT-02-CPD02</text>
<text x="309" y="42.9">ID Ref: 1867</text>
<text x="56.3" y="133">SLP-SMT-02-CPD02</text>
<text x="69.5" y="142">SCALE 1 : 6</text>
<text x="247.6" y="195.2">SLP-SMT-02-CPD02 (Desplegada)</text>
<text x="282.8" y="204.2">SCALE 1 : 4</text>
</g>
<text font-size="5.5" x="267.2" y="50">(SE FABRICA 1 UNIDAD)</text>
<g font-size="4.7">
<text x="304.6" y="263.5">Planos de Producción</text>
<text x="304.6" y="268.9">Chapa Soporta Pedales</text>
</g>
<g font-size="4.2">
<text x="34" y="9.6">6</text>
<text x="104" y="9.6">5</text>
<text x="174" y="9.6">4</text>
<text x="244" y="9.6">3</text>
<text x="314" y="9.6">2</text>
<text x="384" y="9.6">1</text>
<text x="6.8" y="38.7">D</text>
<text x="410.6" y="38.7">D</text>
<text x="7" y="112.9">C</text>
<text x="410.8" y="112.9">C</text>
<text x="7" y="187.1">B</text>
<text x="410.8" y="187.1">B</text>
<text x="7" y="261.4">A</text>
<text x="410.8" y="261.4">A</text>
<text x="34" y="290.4">6</text>
<text x="104" y="290.4">5</text>
<text x="174" y="290.4">4</text>
<text x="244" y="290.4">3</text>
<text x="314" y="290.4">2</text>
<text x="384" y="290.4">1</text>
</g>
<g font-size="3.9">
<text x="22.3" y="64.1" transform="rotate(-90 22.3 64.1)">306</text>
<text x="158.9" y="64.1" transform="rotate(-90 158.9 64.1)">306</text>
<text x="194.7" y="77.6" transform="rotate(-90 194.7 77.6)">22,39</text>
<text x="293.1" y="86.9">UP 90° R3</text>
<text x="86.8" y="90.7">716</text>
<text x="165" y="90.7">25</text>
<text x="22.3" y="109.7" transform="rotate(-90 22.3 109.7)">25</text>
<text x="86.8" y="114.5">716</text>
<text x="182.7" y="130.8" transform="rotate(-90 182.7 130.8)">345,57</text>
<text x="188.7" y="128" transform="rotate(-90 188.7 128)">323,18</text>
<text x="194.7" y="130.8" transform="rotate(-90 194.7 130.8)">300,79</text>
<text x="211.4" y="133.2" transform="rotate(-90 211.4 133.2)">UP 90° R3</text>
<text x="389" y="133.2" transform="rotate(-90 389 133.2)">UP 90° R3</text>
<text x="293.1" y="162.1">UP 90° R3</text>
<text x="195.5" y="172.3">22,39</text>
<text x="295.5" y="172.3">710,79</text>
<text x="292.7" y="178.3">733,18</text>
<text x="397.8" y="178.3">22,39</text>
<text x="188.7" y="184.4" transform="rotate(-90 188.7 184.4)">22,39</text>
<text x="295.5" y="184.3">755,57</text>
<text x="237.1" y="224.5">QTY</text>
<text x="248.8" y="224.4">PART NUMBER</text>
<text x="299.1" y="224.5">DESCRIPTION</text>
<text x="344.5" y="224.5">ID Ref.</text>
<text x="357.8" y="224.5">MASS (kg)</text>
<text x="239.3" y="229.7">1</text>
<text x="245.4" y="229.7">SLP-SMT-02-CPD02</text>
<text x="278" y="229.8">Chapa Sujeción Pedales, espesor 3 mm</text>
<text x="345.8" y="229.7">1867</text>
<text x="357.8" y="229.7">5,99</text>
<text x="358.5" y="275">SLP-SMT-02-CPD02</text>
<text x="358.5" y="279.4">1867</text>
</g>
<g font-size="3.1">
<text x="312.7" y="246.8">Tolerancias para dimensiones lineales y angulares sin indicación individual</text>
<text x="312.7" y="250.4">de tolerancia, según ISO 2768-1:1989</text>
<text x="312.7" y="254">Zonas de rugosidad no especificada, Ra 3.2</text>
<text x="377.7" y="285.6">A3</text>
<text x="397" y="285.9">1 /1</text>
</g>
<g font-size="2.4">
<text x="271.2" y="244.4">MATERIAL:</text>
<text x="271.3" y="252">ACABADO SUPERFICIAL:</text>
<text x="271.4" y="247.9">Steel, Mild</text>
<text x="271.3" y="254.6">Negro Satinado Liso</text>
<text x="271.2" y="259.7">SCALE:</text>
<text x="350.6" y="260.8">DRAWN: Carlos Ruiz Madrigal</text>
<text x="391.2" y="260.6">11/03/2014</text>
<text x="350.6" y="267.1">CHECKED: Antonio García</text>
<text x="391.2" y="266.7">14/03/2014</text>
<text x="350.6" y="271.4">DWG NO:</text>
<text x="350.8" y="276.9">Id. Ref:</text>
<text x="350.8" y="282.8">REV</text>
<text x="371.2" y="282.9">SIZE</text>
<text x="390.9" y="282.9">SHEET</text>
</g>
</svg>
